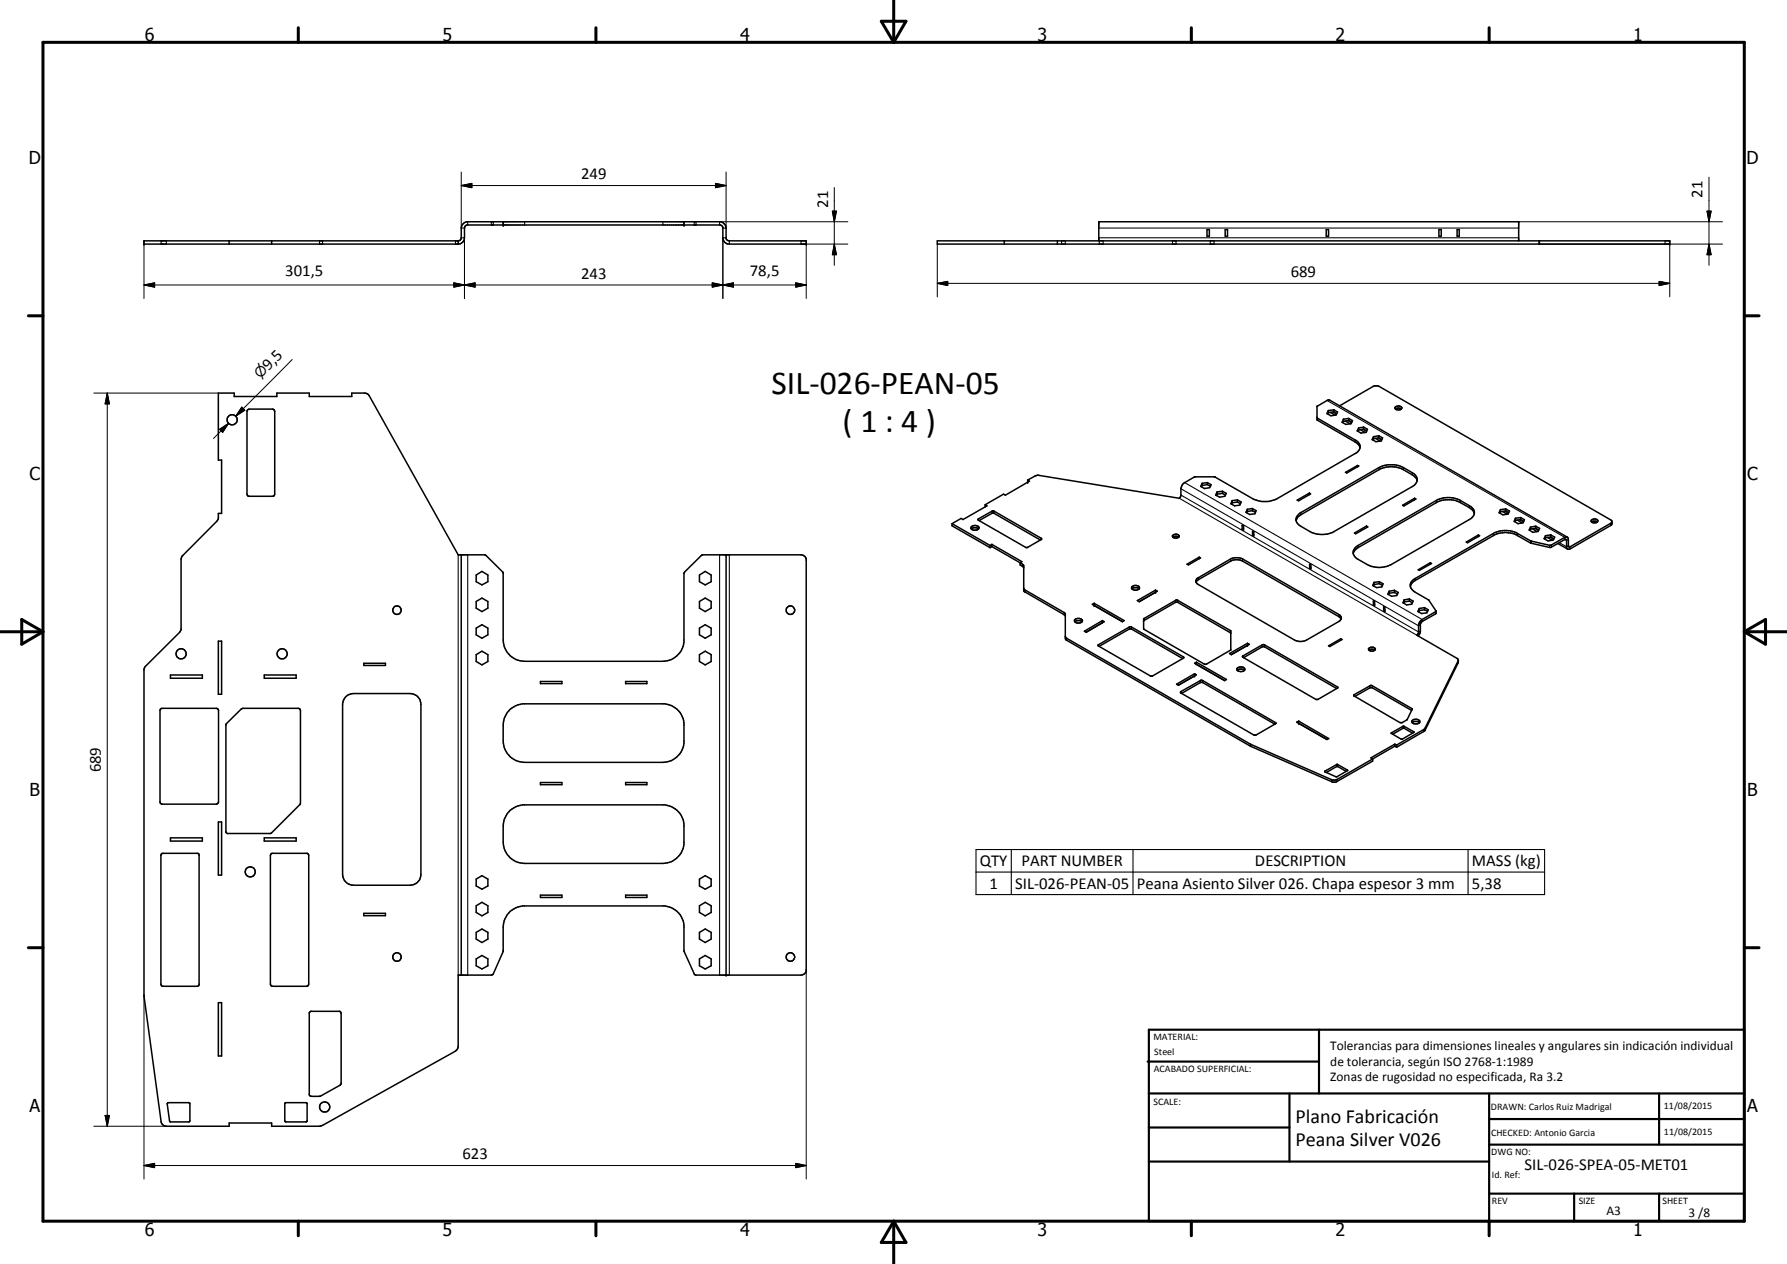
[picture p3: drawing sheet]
<svg xmlns="http://www.w3.org/2000/svg" width="420mm" height="297mm" viewBox="0 0 420 297" stroke-linecap="round" stroke-linejoin="round" font-family="sans-serif">
<g fill="#000">
<circle cx="33.9" cy="56.6" r=".18"/>
<circle cx="33.9" cy="57.4" r=".18"/>
<circle cx="118.3" cy="52.9" r=".18"/>
<circle cx="118.3" cy="52.1" r=".18"/>
<circle cx="160.8" cy="52.9" r=".18"/>
<circle cx="160.8" cy="52.1" r=".18"/>
<circle cx="160.9" cy="52.9" r=".18"/>
<circle cx="160.9" cy="52.1" r=".18"/>
<circle cx="189.6" cy="56.6" r=".18"/>
<circle cx="189.6" cy="57.4" r=".18"/>
<circle cx="258.3" cy="52.1" r=".18"/>
<circle cx="357.1" cy="52.1" r=".18"/>
<circle cx="392.6" cy="56.6" r=".18"/>
<circle cx="392.6" cy="57.4" r=".18"/>
<circle cx="241.6" cy="113.3" r=".18"/>
<circle cx="170.7" cy="130.4" r=".18"/>
<circle cx="271.7" cy="139.2" r=".18"/>
<circle cx="257.2" cy="142.3" r=".18"/>
<circle cx="280.9" cy="158.8" r=".18"/>
<circle cx="293.3" cy="151.6" r=".18"/>
<circle cx="305.3" cy="170" r=".18"/>
<circle cx="170.7" cy="229.2" r=".18"/>
</g>
<g fill="none" stroke="#000" stroke-width=".35">
<path d="M53.9 56.6v.8M63.9 56.6v.8M107.7 56.6h-73.8v.8h73.8M107.7 56.6a.67 .67 0 0 0 .7-.7l.1-2.6a1.52 1.52 0 0 1 1.2-1.2h59.8l.3 .1a1.49 1.49 0 0 1 .9 1.4v2.4l.4 .5 .4 .1h18.1v.8h-18.1a1.45 1.45 0 0 1-1.5-1.5v-2.5l-.6-.5h-59.6l-.4 .2-.2 .5v2.3a1.45 1.45 0 0 1-1.5 1.5M107.7 56.6v.8M118.3 52.1v.8M160.8 52.1v.8M220.4 56.6h172.2v.8h-172.2zM236.1 56.6v.8M248.6 56.6v.8M258.3 56.6v-4.5h98.8v4.5M283.8 54h.5v1.5h-.5z"/>
<path d="M288.1 54h.5v1.5h-.5zM311.8 54h.6v1.5h-.6zM338.3 54h.6v1.5h-.6zM342.6 54h.5v1.5h-.5zM51.3 92.4h3.8v.8h10v-.8h7.6v.8h10v-.8h3.1l.7 .2 21.2 37.8 6.5 .1 4.1 4v15.9a5 5 0 0 0 5 5h32.6a5.1 5.1 0 0 0 4.9-4.5v-16.1l.2-.4 3.9-3.8 .3-.2h23.1l.5 .1 .6 .4 .2 .5-.1 97-.5 .5-.7 .3-24.9-.1-2.5-5.5-.1-6.2a5.1 5.1 0 0 0-4.4-4.5h-33.6a5 5 0 0 0-4.5 5v5.7l-2.4 5.4-.4 .2h-7.8v16.7l-.1 .5-.5 .6-31.7 17.6-11.5 .1v-.8h-10v.8h-14.8l-.7-.3-.5-.6-4-29.7v-76.9l.3-.6 8-8 .4-.6v-16.6l.2-.7 8.2-8.2 .3-.6v-1.3h.8v-12.5h-.8zM58.2 96.4l.4-.3h5.5l.3 .2 .2 .3v19.5l-.3 .5h-5.8l-.4-.3v-19.7zM309.7 98.1l8.9 5.3a1.68 1.68 0 0 1 1.2 1.6 1.68 1.68 0 0 1-1.2 1.6l-18.4 10.6a6.2 6.2 0 0 1-4.5 .4l-1.1-.4-8.9-5.1h-4.8l-2.6 1.4-.6 1.1v1.9l-.4 .6-33.2-5.4-.6 .1-1.9 1M312.3 97l-.1 .3M312.3 96.5v.5M312.7 96.9l1.2 .6M313.6 96.8l.7 .4M313.6 96.8l-1.3 .2"/>
<path d="M313.6 96.3l.9 .5-.4 .7-1.2 .2-.9-.5 .3-.7M313.6 96.3l-1.3 .2M313.6 96.3v.5M314.9 95.4l8-4.6 1.2-.1 54.9 31.7v.8l-.2 .2-9.6 5.6-.6 .1-.2-.2-.1-1.9-.3-.3-3.4 2h-.3a13.9 13.9 0 0 1-7.5-2.8 5.8 5.8 0 0 0-5.7 0l-18.3 10.5-.8 .6-.4 .8M315.9 99l-.1 .3M315.9 98.5v.5M316.3 98.9l1.1 .7M317.1 98.8l.7 .4M317.1 98.8l-1.2 .2M317.1 98.3l.9 .5-.3 .8-1.3 .1-.9-.5 .4-.7M317.1 98.3l-1.2 .2M317.1 98.3v.5"/>
<path d="M328 95.8a.93 .93 0 0 1 1.6 .1l-.3 .4h-.8l-.4-.2zM328.1 96.1l.7-.2 .7 .2M231.6 118.6l.5 .3-5.7 3.2-.4-.3-2.2 1.3M231.6 119.1h.1M231.6 118.6v.5M241.6 112.8l.5 .3-5.7 3.3-.4-.3-4.4 2.5M241.6 112.8v.5M282.6 114.1l-.1 .3M282.6 113.6v.5M283.9 113.9l.7 .4M283.9 113.9l-1.3 .2M283.9 113.4l.9 .5-.4 .7-1.2 .2-.9-.5 .3-.7"/>
<path d="M283.9 113.4l-1.3 .2M283.9 113.4v.5M286.2 116.1l-.2 .4M286.2 115.6v.5M287.4 116l.7 .3M287.4 116l-1.2 .1M287.4 115.4l.9 .6-.3 .6-1.2 .2-1-.5 .4-.7M287.4 115.4l-1.2 .2M287.4 115.4v.6M289.7 118.2l-.1 .3M289.7 117.6v.6M290.9 118l.8 .4"/>
<path d="M290.9 118l-1.2 .2M290.9 117.5l.9 .5-.3 .7-1.2 .2-.9-.5 .3-.8M290.9 117.5l-1.2 .1M290.9 117.5v.5M293.3 119.7v.5M294.5 119.5l.8 .5-.2 .7-1.3 .2-.9-.5 .4-.7M294.5 119.5l-1.2 .2M294.5 119.5v.5M305 117.5l2.9-1.6 .2 .2-2.8 1.6zM307.9 115.9v.3M316.3 111l2.9-1.6 .3 .1-2.9 1.7zM319.2 109.4v.3"/>
<path d="M319.4 101l-.1 .3M319.4 100.6v.4M319.7 105.2l-.1-.5-.7-.6-9.2-5.4v-3.2l2.5-1.5h.4l55.9 32.2M319.9 101l1.1 .6M320.6 100.8l.7 .5M320.6 100.8l-1.2 .2M320.6 100.4l.9 .5-.3 .7-1.2 .2-.9-.5 .3-.7M320.6 100.4l-1.2 .2M320.6 100.4v.4M322.9 103.1l-.1 .3M322.9 102.6v.5M323.4 103l1.1 .7"/>
<path d="M324.2 102.9l.7 .4M324.2 102.9l-1.3 .2M324.2 102.4l.9 .5-.3 .7-1.3 .2-.9-.5 .3-.7M324.2 102.4l-1.3 .2M324.2 102.4v.5M329.8 118.7l2.8-1.6 .3 .2-2.8 1.6zM332.6 117.1v.4M333.2 112.9a5 5 0 0 0-3.3-2.5 6.2 6.2 0 0 0-5.6 0l-18.4 10.5-.8 .7-.4 .7M352.8 119.8v.5M354 119.6l.9 .5-.3 .7-1.3 .2-.8-.5 .3-.7M354 119.6l-1.2 .2M354 119.6v.5"/>
<path d="M108.4 130.4v98.8M112 135.1l1.3-.8 1.4 .8v1.6l-1.4 .8-1.3-.8zM164.5 135.1l1.3-.8 1.4 .8v1.6l-1.4 .8-1.3-.8zM170.7 130.4v98.8M223.8 123.1v.5l9 5.1M223.8 123.1l9 5.1M228.4 124.3a1.35 1.35 0 0 1 1.7 0M228.5 123.7a1.26 1.26 0 0 1 1.7 .3 1.04 1.04 0 0 1-.9 .6 1.04 1.04 0 0 1-1-.6zM229.9 122l3.6-1.9 11.4 6.4v.2l-3.6 2-11.2-6.4zM230.2 122.3l3.1-1.7h.4l10.9 6.3M232.8 128.2v.5M233.2 128.4l6.6 3.8"/>
<path d="M233.2 128.4l-.4 .3M233.2 127.9l-.4 .3M233.2 127.9v.5M233.2 127.9l7.1 4.1-.5 .2M239.8 132.2l.9 .7v6l9.8 5.8M239.8 132.2v.6l.9 .6M240.7 138.3l9.6 5.7 .2 .2v5.8l.1 .4 43.5 25 19.4 8.4h.7l8.5-4.9v-.5M266.1 138.4l.5-.3h.7l.5 .3M267.9 138.3v-.1a.98 .98 0 0 0-.9-.6 .98 .98 0 0 0-.9 .7v.1M267.9 138.3a1.31 1.31 0 0 1-1.8 .1M271.7 138.7v.5l-3.9 2.2M271.7 138.7l-4.3 2.4 .5 .3"/>
<path d="M271.7 138.7l.4 .2-4.2 2.5M275.8 126.2l.5-.2 .8 .2M275.8 125.8a.94 .94 0 0 1 1.5 .2 .91 .91 0 0 1-1.6-.1zM279.1 132.6l2.9-1.7 .3 .2-2.9 1.7zM281.2 136.8l.6-.6 7.5-4.3 1.3-.4 1 .1 23.2 13.3 .5 .6M281.3 136.1l8.3-4.9a3.2 3.2 0 0 1 2.6 .2l22.8 13.2a.84 .84 0 0 1 .4 .8 .84 .84 0 0 1-.6 .6l-7.6 4.4a3.1 3.1 0 0 1-2.8 0l-22.6-13-.6-.7zM282 130.9v.4M292 123.4l.4 .2v1l-.4-.2zM292.4 124.2l-.4 .2M293.3 120.2l-.2 .3M294.5 120l.7 .4M294.5 120l-1.2 .2"/>
<path d="M294.5 124.8l.3 .2v1l-.3-.2zM294.8 125.6l-.3 .2M305.3 120.9l19-11a7.1 7.1 0 0 1 7.8 1.2 1.73 1.73 0 0 1 1.1 1.6 1.73 1.73 0 0 1-1.1 1.6l-18.5 10.6a6.2 6.2 0 0 1-5.6 0l-2.1-1.2a1.65 1.65 0 0 1-.6-2.8zM307.9 132.5l.3 .2v1l-.3-.2zM308.2 133.3l-.3 .2M318.5 125.3l2.8-1.7 .3 .2-2.8 1.6zM318.5 128.9l.8-.7 18.4-10.6a6.2 6.2 0 0 1 5.7 0l2.1 1.2a1.71 1.71 0 0 1 1.2 1.7 1.71 1.71 0 0 1-1.2 1.6l-18.4 10.6a6.1 6.1 0 0 1-5.6 0l-2.2-1.3a1.67 1.67 0 0 1-.8-2.5zM321.3 123.6v.4M323.1 137.4l-.2 .3M323.1 136.9v.5M324.3 137.2l.7 .4M324.3 137.2l-1.2 .2"/>
<path d="M324.3 136.7l.9 .5-.3 .7-1.2 .2-1-.5 .4-.7M324.3 136.7l-1.2 .2M324.3 136.7v.5M326.6 139.4l-.1 .3M326.6 138.9v.5M327.9 139.2l-1.3 .2M327.9 139.2l.7 .4M327.9 138.7l.8 .5-.3 .8-1.2 .1-.9-.5 .3-.7M327.9 138.7l-1.3 .2M327.9 138.7v.5M333.4 133.9l2.9-1.7 .3 .2-2.9 1.6zM336.3 132.2v.4"/>
<path d="M344.8 127.4l2.8-1.7 .3 .2-2.9 1.7zM346.6 120.7a1.94 1.94 0 0 0-1.1-1.4l-2.1-1.2a6.2 6.2 0 0 0-5.7 0l-18.4 10.6-.5 .4-.6 .9M347.6 125.7v.4M352.8 120.3l-.2 .3M353.2 120.2l1.2 .6M354 120.1l.7 .4M354 120.1l-1.2 .2M356.3 122.3l-.1 .3M356.3 121.8v.5M356.8 122.2l1.1 .7M357.5 122.1l.8 .4M357.5 122.1l-1.2 .2"/>
<path d="M357.5 121.6l-1.2 .2M357.5 121.6l.9 .5-.3 .8-1.2 .2-.9-.6 .3-.7M357.5 121.6v.5M359.9 124.3l-.2 .3M359.9 123.9v.4M360.3 124.2l1.1 .7M361.1 124.1l-1.2 .2M361.1 124.1l.7 .5M361.1 123.7l.9 .5-.4 .7-1.2 .2-.9-.6 .4-.6M361.1 123.7l-1.2 .2M361.1 123.7v.4M363.4 126.4l-.1 .3"/>
<path d="M363.4 125.9v.5M363.8 126.3l1.1 .7M364.6 126.2l-1.2 .2M364.6 126.2l.7 .4M364.6 125.7l-1.2 .2M364.6 125.7l.9 .5-.3 .7-1.2 .2-1-.5 .4-.7M364.6 125.7v.5M366.3 127.7l2.3 1.3M374.2 122.7l-.1-.3a.9 .9 0 0 1 .8-.5 .9 .9 0 0 1 .8 .6l-.2 .2M374.2 122.7l.4 .2 .9-.2M374.2 122.7l.5-.2 .9 .2M379 122.6l-.1 .3-9.7 5.6-.4-.1-.1-1.9-.5-.3-3.6 1.9h-.3a13.9 13.9 0 0 1-7.5-2.8 6.2 6.2 0 0 0-5.7 0l-18.3 10.6a1.71 1.71 0 0 0-1.2 1.7 1.71 1.71 0 0 0 1.2 1.6l3.1 1.8 1.7 2.6-3.6 2.3-.5 .9v1.9l-.4 .6 9.5 5.4 .3 .5-8 16.2-6.5 3.7"/>
<path d="M40.1 158.6h7.5v.8h-7.5zM51.3 150.7h.8v12.5h-.8zM62.1 158.6h7.5v.8h-7.5zM85.5 155.9h5.1v.5h-5.1zM112 141.4l1.3-.9 1.4 .9v1.5l-1.4 .8-1.3-.8zM112 147.6l1.3-.8 1.4 .8v1.6l-1.4 .8-1.3-.8zM112 153.8l1.3-.8 1.4 .8v1.6l-1.4 .9-1.3-.9zM164.5 141.4l1.3-.9 1.4 .9v1.5l-1.4 .8-1.3-.8zM164.5 147.6l1.3-.8 1.4 .8v1.6l-1.4 .8-1.3-.8zM164.5 153.8l1.3-.8 1.4 .8v1.6l-1.4 .9-1.3-.9zM250.5 149.6l.3 .4 43.2 24.9 19.3 8.4 1.1-.1 8.3-4.8M252.6 145.7a1.09 1.09 0 0 1 1.9 .3 1.16 1.16 0 0 1-1.9 0z"/>
<path d="M252.7 146.1l.5-.3h.7l.5 .3M255 148.3l4.2-2.5 .4 .3-4.2 2.5zM256.8 142l.4-.2 7.1 4-.4 .3zM257.2 141.8v.5M258.2 151.6v.1M258.2 151.6l7.6-4.3 12.4 7 .1 .3-7.3 4.2-.5 .1-12.2-7.1zM258.4 151.9l7.1-4.1h.5l12.1 7M259.2 146.3l-3.8 2.2M259.2 146.3h.1M259.2 145.8v.5M268.9 145.9l7.5-4.3 .4-.1 12.6 7.3M268.9 145.4l7.6-4.4h.3l12.5 7.2 .1 4.5-5.7 3.3h-.6l-14.2-8.1z"/>
<path d="M280.9 155.9l.4-.3 7.1 4.1-.5 .2zM280.9 158.3v.5l-3.9 2.2M281.3 155.6v.5M290.9 157.5l.7-.3 1 .3M290.9 157a1.15 1.15 0 0 1 1.8 .4 1.14 1.14 0 0 1-1.9-.1zM292.2 154.2l4.9-2.7 17.4 10v.2l-4.6 2.6-.5 .1-17.2-10zM292.4 154.6l4.7-2.7 17.2 9.9M293.3 151.2v.4l-3.8 2.2M293.3 151.2l-4.2 2.4 .4 .2M293.3 151.2l.4 .2-4.2 2.4M312.4 151.8l2.8-1.7 .3 .2-2.8 1.6zM315.2 150.1v.4"/>
<path d="M321.8 152.4a.93 .93 0 0 1 1.6 .2 .89 .89 0 0 1-.9 .4 .89 .89 0 0 1-.7-.6zM321.9 152.8l.5-.2 .8 .2M322.9 141.2l.3 .2v.9l-.3-.1zM323.2 142l-.3 .2M325.3 142.6l.3 .1v1l-.3-.1zM325.6 143.4l-.3 .2M330.1 141.4l-.1 .4M330.1 141v.4M331.4 141.3l-1.3 .1M331.4 141.3l.7 .3M331.4 140.8l.9 .5-.4 .7-1.2 .2-.9-.6 .3-.6M331.4 140.8l-1.3 .2"/>
<path d="M331.4 140.8v.5M333.7 143.5l-.2 .3M333.7 143v.5M334.9 143.3l-1.2 .2M334.9 143.3l.7 .4M334.9 142.8l-1.2 .2M334.9 142.8l.9 .5-.3 .7-1.2 .2-.9-.5 .3-.7M334.9 142.8v.5M337.6 143.6l-.1 .7-3.4 2-.1 .3-.1 2.1-.5 .8M342.9 155.1l-.1 .6-7.8 16-6.6 3.9M37.7 166.7l.4-.2h12.8l.4 .3 .1 21.7-.2 .3-.3 .2h-12.8l-.4-.2zM53.2 170.1l3.5-3.5 .4-.1h13l.5 .3v22v.2l-7 6.9h-10.1l-.4-.4v-25.2z"/>
<path d="M81.2 163.9l.8-.7 1.1-.2h13.4a2.52 2.52 0 0 1 2.5 2.5v40a2.52 2.52 0 0 1-2.5 2.5h-13.4a2.59 2.59 0 0 1-2.6-2.5v-40l.3-1zM120 166.7l1.3-.9 1.5-.4h33.6a5.1 5.1 0 0 1 4.4 4.4v4.9a5.1 5.1 0 0 1-4.9 4.5h-32.6a5 5 0 0 1-5-5l.1-4.9a5.6 5.6 0 0 1 1.6-2.6zM127.1 160.1h5v.6h-5zM147.1 160.1h5v.6h-5zM276.6 160.8l4.3-2.5 .4 .3-4.2 2.4zM277.7 162.5l4.6-2.6h.5l17.2 10.1-4.7 2.7-.4 .1-17.3-10zM277.8 162.9l4.5-2.5h.3l17.2 9.8M304.9 169.7l.4-.2 7.1 4.1-.4 .2zM305.3 169.5v.5M318.4 163.2l3.8-2.1h.3l9.6 5.5-1.2 2.5-1.2 .7h-.6l-10.8-6.3zM318.5 163.7l3.6-2.1h.4l9.4 5.4M327.1 172.3l2.8-1.7 2.5 1.4-2.8 1.7z"/>
<path d="M327.9 175.3l-5.2 3.1M327.9 175.3l.5 .3M327.9 174.9l-5.6 3.2 .4 .3M327.9 174.9v.4M327.9 174.9l.5 .2M328.4 175.1v.5M332.1 169.8l.5-.3 .8 .1 .3 .2M332.1 169.3a1.06 1.06 0 0 1 1.7 .4l-.5 .4h-1l-.3-.4zM332.1 172.3l-2.2-1.2-2.5 1.5M40.1 196.9h7.5v.8h-7.5zM51.3 193.2h.8v12.5h-.8zM62.1 196.9h7.5v.8h-7.5z"/>
<path d="M120 190.4l1.3-.8 1.5-.5h33.6a5.1 5.1 0 0 1 4.4 4.5v4.8a5.1 5.1 0 0 1-4.9 4.5h-32.6a5 5 0 0 1-5-5l.1-4.3a4.9 4.9 0 0 1 1.6-3.2zM127.1 183.9h5v.5h-5zM147.1 183.9h5v.5h-5zM311.5 181.3l2.9-1.7 2.5 1.4-2.6 1.5zM316.5 181.3l-2.2-1.2-2.4 1.4M316.9 181v.1M37.9 200.7l.3-.2h8.3l.3 .2v30.7l-.3 .3-8.2 .1-.4-.4zM63.7 200.7l.2-.2h8.4l.2 .4 .1 30.4-.3 .4-8.2 .1-.5-.4v-30.4zM85.5 214.6h5.1v.6h-5.1zM112 206.6l1.3-.8 1.4 .8v1.6l-1.4 .8-1.3-.8zM112 212.9l1.3-.9 1.4 .9v1.5l-1.4 .8-1.3-.8zM112 219.1l1.3-.8 1.4 .8v1.6l-1.4 .8-1.3-.8z"/>
<path d="M127.1 210.4h5v.5h-5zM147.1 210.4h5v.5h-5zM164.5 206.6l1.3-.8 1.4 .8v1.6l-1.4 .8-1.3-.8zM164.5 212.9l1.3-.9 1.4 .9v1.5l-1.4 .8-1.3-.8zM164.5 219.1l1.3-.8 1.4 .8v1.6l-1.4 .8-1.3-.8zM51.3 235.6h.8v12.6h-.8zM72.8 237.9l.3-.2h6.8l.3 .4v16.6l-.2 .3-4.9 2.6h-1.9l-.5-.3zM112 225.3l1.3-.8 1.4 .8v1.6l-1.4 .8-1.3-.8zM164.5 225.3l1.3-.8 1.4 .8v1.6l-1.4 .8-1.3-.8zM39.4 259.2h5.2v4.4h-4.6zM67 259.3l.2-.2 4.9 .1 .1 4.3-.2 .2-5-.1z"/>
<circle cx="54.6" cy="98.6" r="1.19"/>
<circle cx="42.6" cy="153.6" r="1.19"/>
<circle cx="66.3" cy="153.6" r="1.19"/>
<circle cx="93.3" cy="143.4" r="1.01"/>
<circle cx="185.8" cy="143.4" r="1"/>
<circle cx="58.8" cy="204.9" r="1.18"/>
<circle cx="93.3" cy="224.9" r="1.01"/>
<circle cx="185.8" cy="224.9" r="1.01"/>
<circle cx="76.3" cy="260.2" r="1.2"/>
</g>
<g fill="none" stroke="#000" stroke-width=".25">
<path d="M33.9 56.6v.8M37.9 56.6v.8M39.1 56.6v.8M75.1 56.6v.8M75.8 56.6v.8M107.1 56.6v.8M108.4 55.9h.8M108.4 53.6h.8M110 52.1v.8M115.5 52.1v.8M116 52.1v.8M118.3 52.1v.8"/>
<path d="M123.3 52.1v.8M155.9 52.1v.8M160.9 52.1v.8M163.2 52.1v.8M163.6 52.1v.8M169.2 52.1v.8M170 55.9h.7M170 53.6h.7M171.5 56.6v.8M188.3 56.6v.8M249.6 56.6v.8M250.5 56.6v.8"/>
<path d="M258.3 55.9h98.8M258.3 53.6h98.8M258.5 56.6v.8M259.4 56.6v.8M275.7 56.6v.8M276.5 56.6v.8M284.6 56.6v.8M285.4 56.6v.8M361.8 56.6v.8M362 56.6v.8M391.5 56.6v.8M309.8 98.3v.5"/>
<path d="M312 94.1l55.9 32.2v.5M313.3 96.8l.9 .5M316.9 98.8l.9 .6M277.3 117.1l55.8 32.2M277.7 114.9l55.8 32.2 .5-.3M277.7 116.3l55.8 32.2 .5-.2M278.5 113.4l55.9 32.2v.4M318.6 103.4v.4M320.4 100.9l.9 .5M323.9 102.9l.9 .5M324.3 109.9v.5M329.9 109.9v.5"/>
<path d="M332.1 111.1v.5M337.7 117.6v.5M343.4 117.6v.5M345.5 118.8v.5M107.7 130.4v98.8M110 130.4v98.8M169.2 130.4v98.8M171.5 130.4v98.8M230.1 121.9v.4M233.2 120.1v.5M233.8 120.1v.5M240.4 132.6v.5"/>
<path d="M241 138.6v.5M244.8 126.5v.3M281.8 135.8v.4M289.3 131.4v.5M292.2 131.4v.5M305.9 120.4v.5M319.3 128.2v.5M332.8 135.9v.5M351.1 125.3v.6M353.8 120.1l.9 .5M356.8 125.3v.6M357.3 122.2l.9 .5"/>
<path d="M359.9 127.1v.5M360.1 127.2v.5M360.8 124.2l.9 .5M364.3 128.1v.6M364.4 126.2l.9 .5M364.8 128.1v.5M366.6 127.5l1.7 1 .5-.2 .4 .2v.5M367.9 126.8l.4 .2 .5-.2M378.7 123v.5M250.2 143.9v.5M250.8 150v.5M258.3 151.5v.3"/>
<path d="M265.5 147.4v.4M266.1 147.4v.4M269 145.3v.5M276.4 141.1v.5M276.9 141.1v.5M278.2 154.3v.4M282.2 159.9v.5M282.8 159.9v.5M289.3 148.2v.5M292.3 154.1v.4M296.7 151.6v.4M297.3 151.6v.4"/>
<path d="M314.8 144.4v.5M337.5 143.8v.5M342.8 155.3v.4M277.7 162.5v.4M294 174.9v.4M294.1 174.9v.5M299.9 169.8v.3M314.3 179.7v.4M314.4 161.4v.3M314.5 179.7v.4M318.4 163.2v.4M322.1 161.2v.4"/>
<path d="M322.7 161.2v.4M327.2 172.2v.2M329.8 170.7v.5M330.1 170.7v.5M331.9 166.5v.4M332.4 172v.1M334.7 171.4v.5M335.1 171.1v.5M229.5 199.6h133.7v10.6h-133.7zM237.8 199.6v10.6M266.4 199.6v10.6M311.5 181.2v.2"/>
<path d="M313.1 183.2v.5M314.4 183.2v.4M316.8 181v.1M345.2 199.6v10.6M229.5 204.9h133.7"/>
</g>
<g fill="none" stroke="#000" stroke-width=".71">
<path d="M10.1 9.9h400v277.1h-400zM70.1 6.5v3.4M140.1 6.5v3.4M207.2 5h5.8l-2.9 4.9zM210.1 0v9.9M280.1 6.5v3.4M350.1 6.5v3.4M6.7 74.2h3.4M410.1 74.2h3.5M.1 148.5h10M5.1 145.6l5 2.9-5 2.9zM410.1 148.5h10"/>
<path d="M410.1 148.5l5-2.9v5.8zM6.7 222.7h3.4M410.1 222.7h3.5M70.1 287v3.4M140.1 287v3.4M210.1 287v10M210.1 287l2.9 5h-5.8zM280.1 287v3.4M350.1 287v3.4"/>
</g>
<g fill="none" stroke="#000" stroke-width=".51">
<path d="M269.8 249.5h40.3M270.1 242h140v45h-140zM270.1 257h140M303.2 257v16M310.1 242v15M350.1 257v30M390.1 257v12M270.1 265h33.1M270.1 273h80M350.1 269h60M350.1 263h60M350.1 280.5h60"/>
<path d="M370.1 280.5v6.5M390.1 280.5v6.5"/>
</g>
<g fill="none" stroke="#000" stroke-width=".24">
<path d="M33.9 57.4v12.7M108.4 43.6l2.5-.5v1zM108.4 43.6h62.3M108.4 40.4v13.2M109.2 55.9v14.2M168.2 43.1l2.5 .5-2.5 .5zM169.2 52.1h30.1M170 55.9v14.2M170.7 40.4v13.2M188.3 57.4h11M189.6 57.4v12.7M195.7 49.6h1l-.5 2.5z"/>
<path d="M196.2 57.4l.5 2.5h-1zM196.2 44.1v18.3M220.4 57.4v12.4M357.1 52.1h47.9M361.8 57.4h43.2M392.6 56.6v13.2M401.4 49.6h.9l-.5 2.5zM401.8 57.4l.5 2.5h-.9zM401.8 41.7v20.7M33.9 67l2.5-.5v1zM33.9 67h155.7M106.7 66.5l2.5 .5-2.5 .5z"/>
<path d="M106.7 66.5l5 1v-1l-5 1zM109.2 67l2.5-.5v1zM167.5 66.5l2.5 .5-2.5 .5zM167.5 66.5l5 1v-1l-5 1zM170 67l2.5-.5v1zM187.1 66.5l2.5 .5-2.5 .5zM220.4 66.6l2.4-.5v1zM220.4 66.6h172.2M390.1 66.1l2.5 .5-2.5 .5zM22 92.4h29.3M25.2 92.4l.5 2.5h-1zM25.2 92.4v172.3"/>
<path d="M53.8 99.5l-3.6 3.5M56.8 95.7l.8 .7-2.2 1.4zM68.7 84.5l-13.3 13.3M51.6 100.9l2.2-1.4-1.4 2.1zM33.9 233.8v43.3M189.6 227.9v49.2M22 264.7h17.1M24.7 262.1h1l-.5 2.6zM33.9 273.9l2.5-.5v1zM33.9 273.9h155.7M187.1 273.4l2.5 .5-2.5 .5z"/>
</g>
<g fill="#000">
<path d="M108.4 43.6l2.5-.5v1zM168.2 43.1l2.5 .5-2.5 .5zM195.7 49.6h1l-.5 2.5zM196.2 57.4l.5 2.5h-1zM401.4 49.6h.9l-.5 2.5zM401.8 57.4l.5 2.5h-.9zM33.9 67l2.5-.5v1zM106.7 66.5l2.5 .5-2.5 .5zM109.2 67l2.5-.5v1zM167.5 66.5l2.5 .5-2.5 .5zM170 67l2.5-.5v1zM187.1 66.5l2.5 .5-2.5 .5z"/>
<path d="M220.4 66.6l2.4-.5v1zM390.1 66.1l2.5 .5-2.5 .5zM25.2 92.4l.5 2.5h-1zM56.8 95.7l.8 .7-2.2 1.4zM51.6 100.9l2.2-1.4-1.4 2.1zM24.7 262.1h1l-.5 2.6zM33.9 273.9l2.5-.5v1zM187.1 273.4l2.5 .5-2.5 .5z"/>
</g>
<g font-size="7.9">
<text x="181.4" y="92.6">SIL-026-PEAN-05</text>
<text x="198.1" y="101.6">( 1 : 4 )</text>
</g>
<g font-size="4.7">
<text x="304.6" y="263.9">Plano Fabricación</text>
<text x="304.6" y="269.3">Peana Silver V026</text>
</g>
<g font-size="4.2">
<text x="34" y="9.6">6</text>
<text x="104" y="9.6">5</text>
<text x="174" y="9.6">4</text>
<text x="244" y="9.6">3</text>
<text x="314" y="9.6">2</text>
<text x="384" y="9.6">1</text>
<text x="6.8" y="38.7">D</text>
<text x="410.6" y="38.7">D</text>
<text x="7" y="112.9">C</text>
<text x="410.8" y="112.9">C</text>
<text x="7" y="187.1">B</text>
<text x="410.8" y="187.1">B</text>
<text x="7" y="261.4">A</text>
<text x="410.8" y="261.4">A</text>
<text x="34" y="290.4">6</text>
<text x="104" y="290.4">5</text>
<text x="174" y="290.4">4</text>
<text x="244" y="290.4">3</text>
<text x="314" y="290.4">2</text>
<text x="384" y="290.4">1</text>
</g>
<g font-size="3.9">
<text x="136.6" y="42.1">249</text>
<text x="400.3" y="46.4" transform="rotate(-90 400.3 46.4)">21</text>
<text x="194.7" y="48.9" transform="rotate(-90 194.7 48.9)">21</text>
<text x="67" y="64.9">301,5</text>
<text x="136.6" y="65.4">243</text>
<text x="176.3" y="64.9">78,5</text>
<text x="303.5" y="65.1">689</text>
<text x="63.1" y="87.1" transform="rotate(-45 63.1 87.1)">9,5</text>
<text x="23.7" y="181.5" transform="rotate(-90 23.7 181.5)">689</text>
<text x="230.4" y="203.5">QTY</text>
<text x="240.1" y="203.5">PART NUMBER</text>
<text x="295.1" y="203.5">DESCRIPTION</text>
<text x="346.1" y="203.6">MASS (kg)</text>
<text x="232.7" y="208.8">1</text>
<text x="238.7" y="208.9">SIL-026-PEAN-05</text>
<text x="267.3" y="209">Peana Asiento Silver 026. Chapa espesor 3 mm</text>
<text x="346.1" y="208.9">5,38</text>
<text x="108.7" y="272.3">623</text>
<text x="358.5" y="275">SIL-026-SPEA-05-MET01</text>
</g>
<text font-size="3.3" x="61.2" y="89.1" transform="rotate(-45 61.2 89.1)">n</text>
<g font-size="3.1">
<text x="312.7" y="246.8">Tolerancias para dimensiones lineales y angulares sin indicación individual</text>
<text x="312.7" y="250.4">de tolerancia, según ISO 2768-1:1989</text>
<text x="312.7" y="254">Zonas de rugosidad no especificada, Ra 3.2</text>
<text x="377.7" y="285.6">A3</text>
<text x="397" y="285.9">3 /8</text>
</g>
<g font-size="2.4">
<text x="271.2" y="244.4">MATERIAL:</text>
<text x="271.3" y="252">ACABADO SUPERFICIAL:</text>
<text x="271.4" y="247.9">Steel</text>
<text x="271.2" y="259.7">SCALE:</text>
<text x="350.6" y="260.8">DRAWN: Carlos Ruiz Madrigal</text>
<text x="391.2" y="260.6">11/08/2015</text>
<text x="350.6" y="267">CHECKED: Antonio Garcia</text>
<text x="391.2" y="266.7">11/08/2015</text>
<text x="350.6" y="271.4">DWG NO:</text>
<text x="350.8" y="276.9">Id. Ref:</text>
<text x="350.8" y="282.8">REV</text>
<text x="371.2" y="282.9">SIZE</text>
<text x="390.9" y="282.9">SHEET</text>
</g>
</svg>
